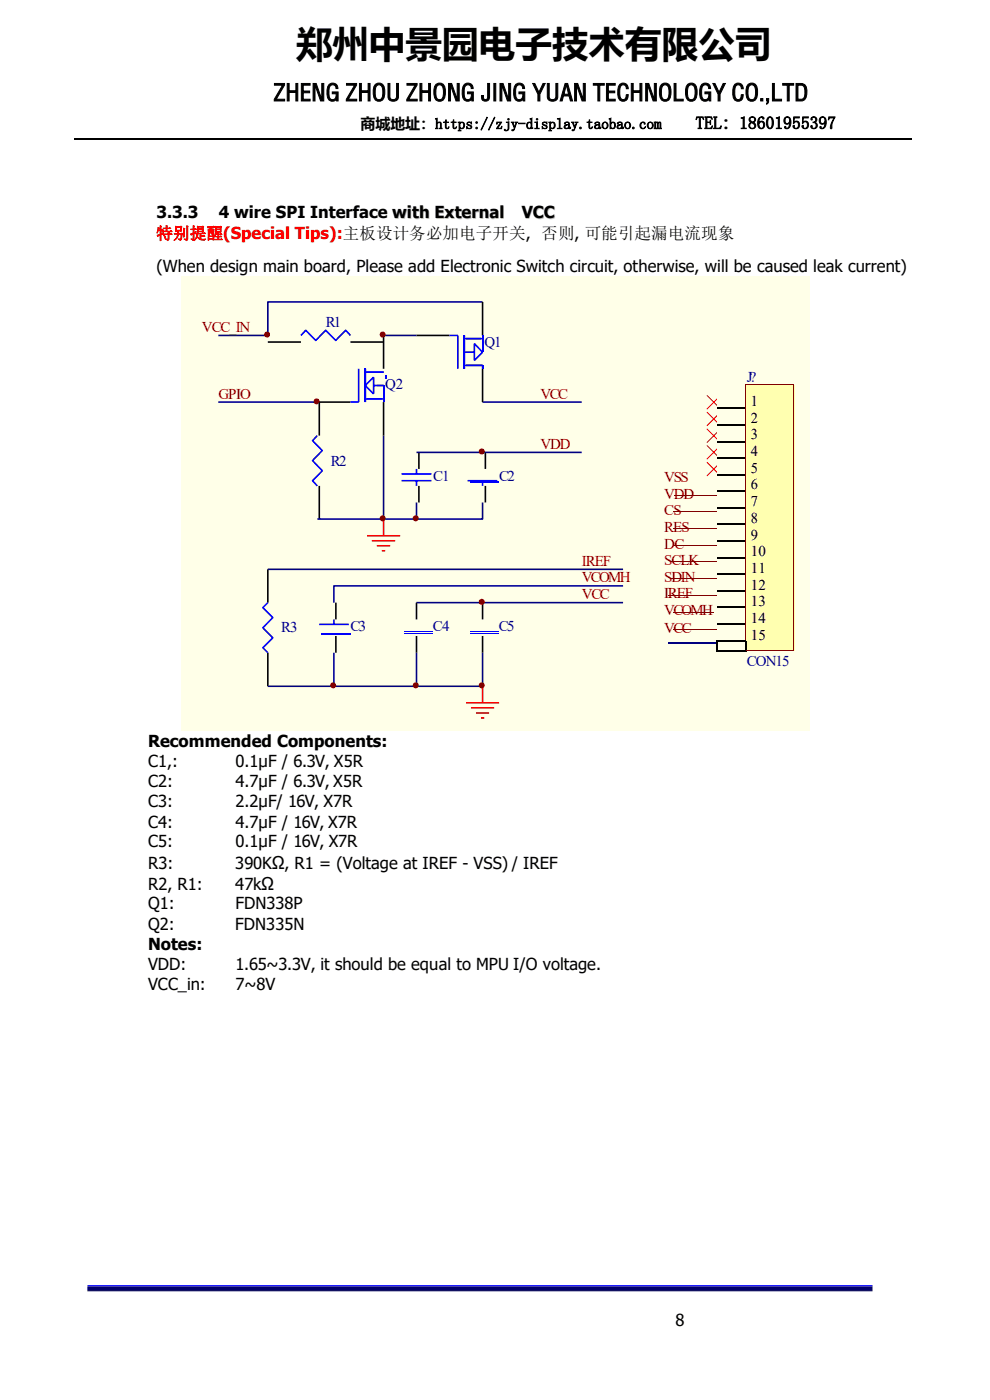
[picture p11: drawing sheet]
<svg xmlns="http://www.w3.org/2000/svg" width="210mm" height="297mm" viewBox="0 0 210 297" stroke-linecap="round" stroke-linejoin="round" font-family="sans-serif">
<path d="M18.5 273.3h166.6" fill="none" stroke="#00006b" stroke-width=".8" stroke-linecap="butt"/>
<path d="M18.5 273.8h166.6" fill="none" stroke="#005" stroke-width=".25"/>
<path d="M18.5 272.8h166.6" fill="none" stroke="#00f" stroke-width=".25"/>
<path d="M15.7 29.6h177.6" fill="none" stroke="#000" stroke-width=".25"/>
<path d="M38.5 58.7h133.4v96.3h-133.4z" fill="#ffffe8"/>
<g fill="none" stroke="#000" stroke-width=".34">
<path d="M56.8 72.6h7M74.3 72.6h7.1M88.3 71.2h7M102.4 64.1v7.1M102.4 78.2v7.1M67.7 85.3v7.1M88.9 96v3.5M103 96v3.5M67.7 103.1v7M88.9 103.1v3.5M103 103.1v3.5M56.8 120.8v7"/>
<path d="M56.8 138.5v7.1M71.2 127.8v3.6M71.2 134.9v3.6M88.3 127.8v3.6M88.3 134.9v3.6M102.4 127.8v3.6M102.4 134.9v3.6"/>
</g>
<path d="M63.8 71.2l1.1-1.1 2.1 2.1 2.1-2.1 2.1 2.1 2.1-2.1 1 1.1M67.3 92.4l-1 1.1 2.1 2.1-2.1 2.1 2.1 2.2-2.1 2.1 1 1.1M88.3 99.5v1M85.2 102h6.3M85.2 100.5h6.3M88.3 102v1.1M99.2 102h6.3M102.4 102v1.1M56.8 127.8l-1 1.1 2.1 2.1-2.1 2.2 2.1 2.1-2.1 2.1 1 1.1M67.7 132.5h6.3M70.8 131.4v1.1" fill="none" stroke="#00f" stroke-width=".34"/>
<path d="M77.9 113.7h7M78.9 114.7h4.9M79.9 115.8h2.9M81 116.8h.7M81.4 110.1v3.6M98.8 149.1h7.1M99.9 150.2h4.9M101 151.3h2.8M102 152.3h.7M102.4 145.6v3.5" fill="none" stroke="#f00" stroke-width=".34"/>
<g fill="none" stroke="#000080" stroke-width=".34">
<path d="M81.4 71.2h6.9M102.4 64.1h-45.6v7.1h-10.5M46.3 85.3h21M81.4 92.4v17.7M88.3 96h35.1M102.4 85.3h21M67.3 110.1h14.1M88.3 106.6v3.5M102.4 106.6v3.5h-21M56.8 120.8h75.4M70.8 138.5v7.1M88.3 138.5v7.1"/>
<path d="M88.3 127.8h43.9M102.4 138.5v7.1h-45.6M132.2 124.3h-61.4v3.5"/>
</g>
<path d="M98.3 71.2v7h.4v-7zM102.2 77.5v.7h.3v-.7z" fill-rule="evenodd" fill="#00f"/>
<path d="M98.8 77.5h3.6M98.8 71.8h3.2M102.4 71.2v3.5" fill="none" stroke="#00f" stroke-width=".34"/>
<path d="M102.2 77.5h.3v.7h-.3z" fill="#00f"/>
<path d="M95.3 71.2h1.8v7M98.5 77.5h3.9M98.5 71.8h3.9M98.5 74.7h2.1M98.5 71.2v7M100.6 72.9l1.8 1.8-1.8 1.8zM102.4 71.2v3.5" fill="none" stroke="#00f" stroke-width=".34"/>
<path d="M81.4 71.2v7M67.3 85.3h7M81.4 85.3v7.1" fill="none" stroke="#000" stroke-width=".34"/>
<path d="M77.3 78.2v7.1h.4v-7.1zM81.7 79.6v.7h.3v-.7z" fill-rule="evenodd" fill="#00f"/>
<path d="M77.9 79h3.5M77.9 84.6h3.1M79.9 81.8h1.5v3.5" fill="none" stroke="#00f" stroke-width=".34"/>
<path d="M81.7 79.6h.3v.7h-.3z" fill="#00f"/>
<path d="M76.1 78.2v7.1h-1.8M77.5 79h3.9M77.5 84.6h3.9M77.5 81.8l1.7-1.8v3.6zM79.2 81.8h2.2v3.5" fill="none" stroke="#00f" stroke-width=".34"/>
<path d="M77.5 78.2v7.1" fill="none" stroke="#00f" stroke-width=".38"/>
<circle cx="102.2" cy="127.7" r=".54" fill="#800000"/>
<path d="M101.8 127.3a.55 .55 0 0 1 .8 .1 .55 .55 0 0 1-.1 .8 .55 .55 0 0 1-.8-.3z" fill="none" stroke="#800000" stroke-width=".21"/>
<path d="M101.8 145l.4-.1 .4 .1 .1 .4-.1 .4a.54 .54 0 0 1-.9-.2z" fill-rule="evenodd" fill="#800000"/>
<path d="M101.8 145l.4-.1 .4 .1 .1 .4-.1 .4a.54 .54 0 0 1-.9-.2z" fill="none" stroke="#800000" stroke-width=".21"/>
<path d="M70.3 145l.4-.1 .3 .1 .2 .4-.2 .4a.54 .54 0 0 1-.7 0 .54 .54 0 0 1 0-.8z" fill-rule="evenodd" fill="#800000"/>
<path d="M70.3 145l.4-.1 .3 .1 .2 .4-.2 .4a.54 .54 0 0 1-.7 0 .54 .54 0 0 1 0-.8z" fill="none" stroke="#800000" stroke-width=".21"/>
<path d="M87.8 145l.2-.1a.55 .55 0 0 1 .7 .3v.4a.54 .54 0 0 1-.9 .2l-.2-.4z" fill-rule="evenodd" fill="#800000"/>
<path d="M87.8 145a.53 .53 0 0 1 .7 0 .53 .53 0 0 1 0 .7 .53 .53 0 0 1-.7 .1l-.2-.4z" fill="none" stroke="#800000" stroke-width=".21"/>
<path d="M101.7 95.5a.55 .55 0 0 1 .8-.2 .55 .55 0 0 1 0 .9 .55 .55 0 0 1-.8-.2z" fill-rule="evenodd" fill="#800000"/>
<circle cx="102.2" cy="95.8" r=".54" fill="none" stroke="#800000" stroke-width=".21"/>
<circle cx="67.2" cy="85.1" r=".52" fill="#800000"/>
<circle cx="67.2" cy="85.2" r=".53" fill="none" stroke="#800000" stroke-width=".21"/>
<circle cx="56.7" cy="71" r=".52" fill="#800000"/>
<circle cx="56.6" cy="71" r=".51" fill="none" stroke="#800000" stroke-width=".21"/>
<circle cx="81.2" cy="71" r=".52" fill="#800000"/>
<circle cx="81.2" cy="71" r=".53" fill="none" stroke="#800000" stroke-width=".21"/>
<circle cx="81.2" cy="110" r=".52" fill="#800000"/>
<circle cx="81.2" cy="110" r=".54" fill="none" stroke="#800000" stroke-width=".21"/>
<path d="M87.8 109.6a.55 .55 0 0 1 .9 .1v.5a.53 .53 0 0 1-.8 .2 .53 .53 0 0 1-.1-.8z" fill-rule="evenodd" fill="#800000"/>
<circle cx="88.2" cy="110" r=".52" fill="none" stroke="#800000" stroke-width=".21"/>
<path d="M158.4 81.8h10.2v56.3h-10.2z" fill="#ffffb0"/>
<path d="M150 83.9l2.8 2.8M150 87.5l2.8 2.8M150 91l2.8 2.9M150 94.5l2.8 2.9M150 98.1l2.8 2.8M152.8 83.9l-2.8 2.8M152.8 87.5l-2.8 2.8M152.8 91l-2.8 2.9M152.8 94.5l-2.8 2.9M152.8 98.1l-2.8 2.8" fill="none" stroke="#f00" stroke-width=".21"/>
<path d="M99.8 102.3h6.1M68.1 134.5h6.2" fill="none" stroke="#00f" stroke-width=".42"/>
<path d="M142.5 119.2h9.8M142.8 112.1h9.5M142.8 108.6h9.5M143 105.1h9.3M143 115.7h9.3M141.7 126.2h10.6M142.4 122.7h9.9M142.8 129.8h8.7M142.9 133.5h9.4" fill="none" stroke="#800000" stroke-width=".21"/>
<path d="M85.7 134.1h6.1M85.7 134.5h6.1M99.7 134.1h6.1M99.7 134.5h6.1" fill="none" stroke="#00f" stroke-width=".21"/>
<path d="M141.7 136.4h10.6" fill="none" stroke="#000080" stroke-width=".42"/>
<path d="M152.1 86.4h6.1" fill="none" stroke="#ffffe8" stroke-width=".21"/>
<path d="M152.1 81.6h6.1v4.7h-6.1z" fill="#ffffe8"/>
<g fill="#ffffb0">
<path d="M158.2 136.5h10.2v1.4h-10.2z"/>
<path d="M158.2 81.6h10.2v5.2h-10.2z"/>
<path d="M158.2 86.8h10.2v3.5h-10.2z"/>
<path d="M158.2 90.3h10.2v3.6h-10.2z"/>
<path d="M158.2 93.9h10.2v3.6h-10.2z"/>
<path d="M158.2 97.5h10.2v3.5h-10.2z"/>
<path d="M158.2 101h10.2v3.5h-10.2z"/>
<path d="M158.2 104.5h10.2v3.6h-10.2z"/>
<path d="M158.2 108.1h10.2v3.5h-10.2z"/>
<path d="M158.2 111.6h10.2v3.5h-10.2z"/>
<path d="M158.2 115.1h10.2v3.6h-10.2z"/>
<path d="M158.2 118.7h10.2v3.6h-10.2z"/>
<path d="M158.2 122.3h10.2v3.5h-10.2z"/>
<path d="M158.2 125.8h10.2v3.5h-10.2z"/>
<path d="M158.2 129.3h10.2v3.6h-10.2z"/>
<path d="M158.2 132.9h10.2v3.6h-10.2z"/>
</g>
<path d="M152.1 81.6h6.1" fill="none" stroke="#ffffe8" stroke-width=".21"/>
<path d="M158.2 81.6h10.2" fill="none" stroke="#800000" stroke-width=".21"/>
<path d="M158.2 81.7v4.8M168.4 81.7v4.8" fill="none" stroke="#800000" stroke-width=".21"/>
<path d="M152.1 86.8h6.1v3.2h-6.1z" fill="#ffffe8"/>
<path d="M152.1 86.7h6.1" fill="none" stroke="#000" stroke-width=".34"/>
<g fill="#800000">
<path d="M158.2 86.5v.3z"/>
<path d="M168.4 86.5v.3z"/>
</g>
<path d="M158.2 86.8v3.2M168.4 86.8v3.2" fill="none" stroke="#800000" stroke-width=".21"/>
<path d="M152.1 90.3h6.1v3.2h-6.1z" fill="#ffffe8"/>
<path d="M152.1 90.2h6.1" fill="none" stroke="#000" stroke-width=".34"/>
<g fill="#800000">
<path d="M158.2 90v.3z"/>
<path d="M168.4 90v.3z"/>
</g>
<path d="M158.2 90.3v3.2M168.4 90.3v3.2" fill="none" stroke="#800000" stroke-width=".21"/>
<path d="M152.1 93.9h6.1v3.1h-6.1z" fill="#ffffe8"/>
<path d="M152.1 93.7h6.1" fill="none" stroke="#000" stroke-width=".34"/>
<g fill="#800000">
<path d="M158.2 93.5v.4z"/>
<path d="M168.4 93.5v.4z"/>
</g>
<path d="M158.2 93.9v3.1M168.4 93.9v3.1" fill="none" stroke="#800000" stroke-width=".21"/>
<path d="M152.1 97.4h6.1v3.1h-6.1z" fill="#ffffe8"/>
<path d="M152.1 97.2h6.1" fill="none" stroke="#000" stroke-width=".34"/>
<g fill="#800000">
<path d="M158.2 97v.4z"/>
<path d="M168.4 97v.4z"/>
</g>
<path d="M158.2 97.4v3.1M168.4 97.4v3.1" fill="none" stroke="#800000" stroke-width=".21"/>
<path d="M152.1 100.9h6.1v3.2h-6.1z" fill="#ffffe8"/>
<path d="M152.1 100.7h6.1" fill="none" stroke="#000" stroke-width=".34"/>
<g fill="#800000">
<path d="M158.2 100.5v.4z"/>
<path d="M168.4 100.5v.4z"/>
</g>
<path d="M158.2 100.9v3.2M168.4 100.9v3.2" fill="none" stroke="#800000" stroke-width=".21"/>
<path d="M152.1 104.4h6.1v3.2h-6.1z" fill="#ffffe8"/>
<path d="M152.1 104.3h6.1" fill="none" stroke="#000" stroke-width=".34"/>
<g fill="#800000">
<path d="M158.2 104.1v.3z"/>
<path d="M168.4 104.1v.3z"/>
</g>
<path d="M158.2 104.4v3.2M168.4 104.4v3.2" fill="none" stroke="#800000" stroke-width=".21"/>
<path d="M152.1 107.9h6.1v3.2h-6.1z" fill="#ffffe8"/>
<path d="M152.1 107.7h6.1" fill="none" stroke="#000" stroke-width=".34"/>
<g fill="#800000">
<path d="M158.2 107.6v.3z"/>
<path d="M168.4 107.6v.3z"/>
</g>
<path d="M158.2 107.9v3.2M168.4 107.9v3.2" fill="none" stroke="#800000" stroke-width=".21"/>
<path d="M152.1 111.5h6.1v3.1h-6.1z" fill="#ffffe8"/>
<path d="M152.1 111.3h6.1" fill="none" stroke="#000" stroke-width=".34"/>
<g fill="#800000">
<path d="M158.2 111.1v.3z"/>
<path d="M168.4 111.1v.3z"/>
</g>
<path d="M158.2 111.4v3.2M168.4 111.4v3.2" fill="none" stroke="#800000" stroke-width=".21"/>
<path d="M152.1 115h6.1v3.2h-6.1z" fill="#ffffe8"/>
<path d="M152.1 114.8h6.1" fill="none" stroke="#000" stroke-width=".34"/>
<g fill="#800000">
<path d="M158.2 114.6v.4z"/>
<path d="M168.4 114.6v.4z"/>
</g>
<path d="M158.2 115v3.2M168.4 115v3.2" fill="none" stroke="#800000" stroke-width=".21"/>
<path d="M152.1 118.5h6.1v3.2h-6.1z" fill="#ffffe8"/>
<path d="M152.1 118.3h6.1" fill="none" stroke="#000" stroke-width=".34"/>
<g fill="#800000">
<path d="M158.2 118.2v.3z"/>
<path d="M168.4 118.2v.3z"/>
</g>
<path d="M158.2 118.5v3.2M168.4 118.5v3.2" fill="none" stroke="#800000" stroke-width=".21"/>
<path d="M152.1 122h6.1v3.2h-6.1z" fill="#ffffe8"/>
<path d="M152.1 121.8h6.1" fill="none" stroke="#000" stroke-width=".34"/>
<g fill="#800000">
<path d="M158.2 121.7v.3z"/>
<path d="M168.4 121.7v.3z"/>
</g>
<path d="M158.2 122v3.2M168.4 122v3.2" fill="none" stroke="#800000" stroke-width=".21"/>
<path d="M152.1 125.5h6.1v3.2h-6.1z" fill="#ffffe8"/>
<path d="M152.1 125.3h6.1" fill="none" stroke="#000" stroke-width=".34"/>
<g fill="#800000">
<path d="M158.2 125.2v.3z"/>
<path d="M168.4 125.2v.3z"/>
</g>
<path d="M158.2 125.5v3.2M168.4 125.5v3.2" fill="none" stroke="#800000" stroke-width=".21"/>
<path d="M152.1 129.1h6.1v3.1h-6.1z" fill="#ffffe8"/>
<path d="M152.1 128.9h6.1" fill="none" stroke="#000" stroke-width=".34"/>
<g fill="#800000">
<path d="M158.2 128.7v.3z"/>
<path d="M168.4 128.7v.3z"/>
</g>
<path d="M158.2 129v3.2M168.4 129v3.2" fill="none" stroke="#800000" stroke-width=".21"/>
<path d="M152.1 132.5h6.1v3.2h-6.1z" fill="#ffffe8"/>
<path d="M152.1 132.4h6.1" fill="none" stroke="#000" stroke-width=".34"/>
<g fill="#800000">
<path d="M158.2 132.2v.3z"/>
<path d="M168.4 132.2v.3z"/>
</g>
<path d="M158.2 132.5v3.2M168.4 132.5v3.2" fill="none" stroke="#800000" stroke-width=".21"/>
<path d="M152 135.7h.2v.4h-.2zM152.2 135.7h.4v.4h-.4zM158.1 135.7h.4v.4h-.4z" fill="#000"/>
<path d="M152.6 135.9h5.5" fill="none" stroke="#000" stroke-width=".34"/>
<path d="M158.4 135.7h.2v.4h-.2z" fill="#ffffb0"/>
<path d="M168.4 135.7v.4z" fill="#800000"/>
<path d="M152 136.1h.2v1.8h-.2zM152 137.9h.2v.3h-.2zM158.1 136.1h.3v1.8h-.3zM158.1 137.9h.3v.3h-.3z" fill="#000"/>
<path d="M152.2 138h5.9" fill="none" stroke="#000" stroke-width=".25"/>
<path d="M158.4 137.9h10" fill="none" stroke="#800000" stroke-width=".21"/>
<path d="M168.4 136.1v1.8z" fill="#800000"/>
<text font-size="7.7" x="62.8" y="12.2">郑州中景园电子技术有限公司</text>
<text font-size="5" x="58" y="21.4">ZHENG ZHOU ZHONG JING YUAN TECHNOLOGY CO.,LTD</text>
<text font-size="3.7" x="147.5" y="27.3">TEL：18601955397</text>
<g font-size="3.5">
<text x="33.2" y="46.3">3.3.3</text>
<text x="46.4" y="46.3">4 wire SPI Interface with External</text>
<text x="33.2" y="57.7">(When design main board, Please add Electronic Switch circuit, otherwise, will be caused leak current)</text>
<text x="31.4" y="158.5">Recommended Components:</text>
<text x="31.4" y="162.7">C1,:</text>
<text x="31.4" y="167">C2:</text>
<text x="50" y="162.7">0.1μF / 6.3V, X5R</text>
<text x="50" y="167">4.7μF / 6.3V, X5R</text>
<text x="31.4" y="171.2">C3:</text>
<text x="50" y="171.2">2.2μF/ 16V, X7R</text>
<text x="31.4" y="175.6">C4:</text>
<text x="31.4" y="179.7">C5:</text>
<text x="50" y="175.6">4.7μF / 16V, X7R</text>
<text x="50" y="179.7">0.1μF / 16V, X7R</text>
<text x="31.4" y="184.3">R3:</text>
<text x="49.9" y="184.3">390KΩ, R1 = (Voltage at IREF - VSS) / IREF</text>
<text x="31.4" y="188.7">R2, R1:</text>
<text x="49.9" y="188.7">47kΩ</text>
<text x="31.4" y="192.9">Q1:</text>
<text x="31.4" y="197.3">Q2:</text>
<text x="49.9" y="197.3">FDN335N</text>
<text x="50" y="192.9">FDN338P</text>
<text x="31.4" y="201.5">Notes:</text>
<text x="31.4" y="205.8">VDD:</text>
<text x="50" y="205.8">1.65~3.3V, it should be equal to MPU I/O voltage.</text>
<text x="31.4" y="210.1">VCC_in:</text>
<text x="50" y="210.1">7~8V</text>
<text x="143.3" y="281.2">8</text>
</g>
<text font-size="3.5" fill="#c0c0c0" x="110.8" y="46.4">VCC</text>
<text font-size="3.5" fill="#f00" x="33.1" y="50.7">特别提醒(Special Tips):主板设计务必加电子开关, 否则, 可能引起漏电流现象</text>
<g font-size="3.2">
<text x="76.5" y="27.3">商城地址：https://zjy-display.taobao.com</text>
<text x="159.3" y="86.1">1</text>
<text x="159.3" y="89.7">2</text>
<text x="159.3" y="93.2">3</text>
<text x="159.3" y="96.7">4</text>
<text x="159.3" y="100.3">5</text>
<text x="159.3" y="103.8">6</text>
<text x="159.3" y="107.4">7</text>
<text x="159.3" y="110.9">8</text>
<text x="159.3" y="114.5">9</text>
<text x="159.3" y="118">10</text>
<text x="159.3" y="121.5">11</text>
<text x="159.3" y="125.1">12</text>
<text x="159.3" y="128.7">13</text>
<text x="159.3" y="132.2">14</text>
<text x="159.3" y="135.7">15</text>
</g>
<g font-size="3.2" fill="#800000">
<text x="42.8" y="70.4">VCC_IN</text>
<text x="46.4" y="84.6">GPIO</text>
<text x="114.6" y="84.6">VCC</text>
<text x="114.6" y="95.2">VDD</text>
<text x="140.9" y="102.3">VSS</text>
<text x="140.9" y="105.8">VDD</text>
<text x="140.9" y="109.3">CS</text>
<text x="140.9" y="112.9">RES</text>
<text x="123.4" y="120">IREF</text>
<text x="140.9" y="116.4">DC</text>
<text x="140.9" y="119.9">SCLK</text>
<text x="123.4" y="123.5">VCOMH</text>
<text x="140.9" y="123.4">SDIN</text>
<text x="123.4" y="127">VCC</text>
<text x="140.9" y="127">IREF</text>
<text x="140.9" y="130.6">VCOMH</text>
<text x="140.9" y="134.2">VCC</text>
</g>
<g font-size="3.2" fill="#000080">
<text x="69.1" y="69.3">R1</text>
<text x="102.7" y="73.6">Q1</text>
<text x="81.7" y="82.5">Q2</text>
<text x="158.4" y="81">J?</text>
<text x="70.1" y="98.8">R2</text>
<text x="91.9" y="101.9">C1</text>
<text x="105.9" y="101.9">C2</text>
<text x="59.6" y="134.2">R3</text>
<text x="74.3" y="133.8">C3</text>
<text x="91.8" y="133.9">C4</text>
<text x="105.8" y="133.9">C5</text>
<text x="158.4" y="141.3">CON15</text>
</g>
</svg>
